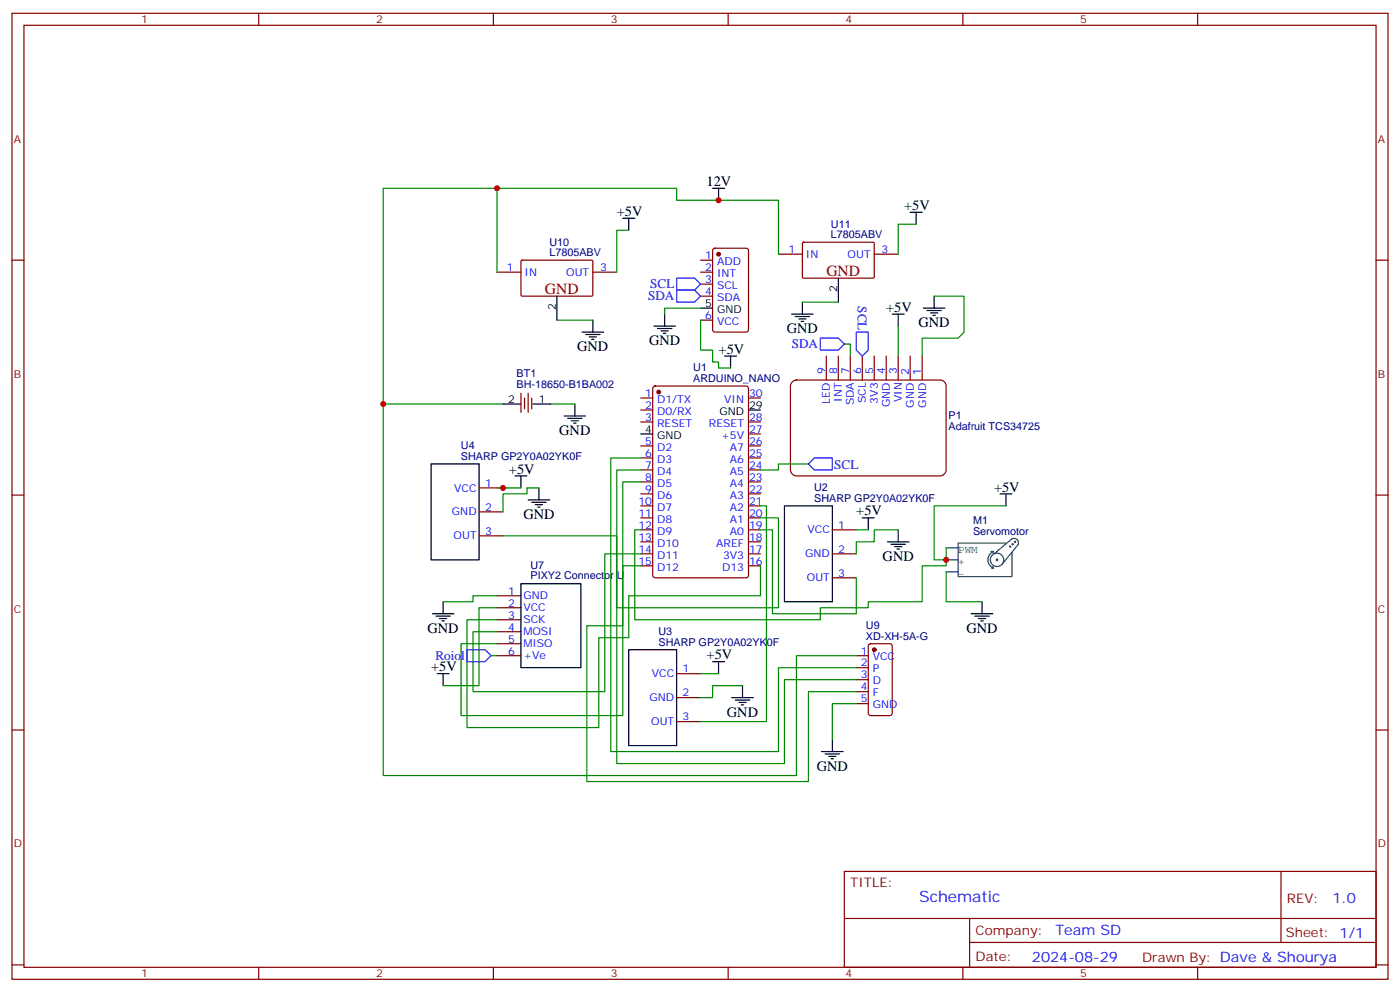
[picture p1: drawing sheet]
<svg xmlns="http://www.w3.org/2000/svg" width="412mm" height="292mm" viewBox="0 0 412 292" stroke-linecap="round" stroke-linejoin="round" font-family="sans-serif">
<g fill="none" stroke="#870000" stroke-width=".35">
<path d="M3.5 3.9h405.4v284.4h-405.4zM7.1 7.4h398.2v277.3h-398.2zM76.2 3.9v3.5M145.3 3.9v3.5M214.5 3.9v3.5M283.6 3.9v3.5M352.8 3.9v3.5M3.5 76.6h3.6M153.5 76.8l.3-.2h20.7l.1 .3v10.1l-.3 .2-20.7-.1-.1-.3zM206.4 76.6h3.5M210.1 73.3l.5-.2h9.2l.6 .4 .1 23.5-.5 .7-9.4 .1-.6-.5-.1-23.5zM229.3 74.8h7.1"/>
<path d="M236.4 71.5l.3-.2h20.7l.1 .3v10.1l-.3 .2-20.7-.1-.1-.3zM257.5 74.8h7.1M405.3 76.6h3.6M146.4 80.1h7.1M174.6 80.1h7.1M206.4 94.2h3.5M206.4 87.2h3.5M206.4 83.6h3.5M206.4 80.1h3.5M153.5 115.7v5.7M154.5 117.2v3.1M155.6 115.7v5.7"/>
<path d="M156.6 117.2v3.1M188.7 117.2h3.6M192.5 113.8l.5-.2h26.8l.6 .5 .1 55.3-.5 .6-27 .1-.7-.5v-55.3zM220.5 117.2h3.5M233.4 112.4l1.2-.5h42.3a1.76 1.76 0 0 1 1.8 1.7v24.7a1.89 1.89 0 0 1-1.8 1.8h-42.3a1.89 1.89 0 0 1-1.8-1.8v-24.7zM243.4 104.8v7.1M246.9 104.8v7.1M250.5 104.8v7.1M254 104.8v7.1M257.5 104.8v7.1M261.1 104.8v7.1M264.6 104.8v7.1"/>
<path d="M268.1 104.8v7.1M271.6 104.8v7.1M188.7 120.7h3.6M188.7 124.2h3.6M188.7 131.3h3.6M188.7 134.8h3.6M188.7 138.3h3.6M220.5 124.2h3.5M220.5 131.3h3.5M220.5 134.8h3.5M220.5 138.3h3.5M220.5 127.7h3.5"/>
<path d="M3.5 145.7h3.6M141.1 143.6h7.1M141.1 150.7h7.1M141.1 157.7h7.1M188.7 141.9h3.6M188.7 145.4h3.6M188.7 148.9h3.6M188.7 152.4h3.6M188.7 156h3.6M188.7 159.5h3.6M220.5 141.9h3.5M220.5 145.4h3.5"/>
<path d="M220.5 148.9h3.5M220.5 152.4h3.5M220.5 156h3.5M220.5 159.5h3.5M245.2 156h7M405.3 145.7h3.6M146.4 175.4h7.1M146.4 178.9h7.1M188.7 163h3.6M188.7 166.5h3.6M220.5 163h3.5M220.5 166.5h3.5"/>
<path d="M245.2 163h7M245.2 170.1h7M146.4 182.4h7.1M146.4 185.9h7.1M146.4 189.5h7.1M146.4 193h7.1M199.3 198.3h7.1M252.2 193h3.6M252.2 196.5h3.6M256 189.7l.5-.2h5.6l.7 .4v20l-.4 .7h-5.9l-.7-.4v-20zM3.5 214.9h3.6M199.3 205.4h7.1"/>
<path d="M199.3 212.4h7.1M252.2 200.1h3.6M252.2 203.6h3.6M252.2 207.1h3.6M405.3 214.9h3.6M248.7 256.5h156.6v28.2h-156.6zM377.3 256.5v20.9M248.7 270.4h156.5M285.6 277.4h119.6M285.6 270.4v14.1M3.5 284h3.6M76.2 284.7v3.6"/>
<path d="M145.3 284.7v3.6M214.5 284.7v3.6M283.6 284.7v3.6M352.8 284.7v3.6M405.3 284h3.6"/>
</g>
<g fill="#870000" stroke="#870000" stroke-width=".35">
<circle cx="194" cy="115.4" r=".53"/>
<circle cx="211.7" cy="74.8" r=".53"/>
<circle cx="257.5" cy="191.2" r=".53"/>
</g>
<g fill="none" stroke="#000" stroke-width=".35">
<path d="M209.9 55.4h3.5M211.7 55.4v3.5M183.4 64.2h3.6M185.2 64.2v3.6M268.1 62.5h3.5M269.9 62.5v3.5M164 87.2v7M171.4 97.8h6.4M172.5 98.5h4.2M173.6 99.2h2.1M174.3 99.9h.7M174.6 94.2v3.6"/>
<path d="M192.6 96h6.4M193.7 96.7h4.2M194.7 97.4h2.1M195.4 98.1h.7M195.8 92.5v3.5M206.4 90.7h3.5M233.2 92.5h6.3M234.2 93.2h4.3M235.3 93.9h2.1M236 94.6h.7M236.4 88.9v3.6M246.9 81.9v7"/>
<path d="M262.8 92.5h3.5M264.6 92.5v3.5M272 90.7h6.3M273 91.4h4.3M274.1 92.1h2.1M274.8 92.8h.7M275.2 87.2v3.5M148.2 118.9h5.3M157 118.9h5.3M169.3 118.9v3.5M213.4 104.8h3.6M215.2 104.8v3.5"/>
<path d="M127 136.6h14.1v28.2h-14.1zM166.2 122.4h6.3M167.2 123.2h4.2M168.3 123.9h2.1M169 124.6h.7M188.7 127.7h3.6M220.5 120.7h3.5M151.7 140.1h3.5M153.5 140.1v3.5M155.6 147.1h6.3M156.6 147.8h4.3M157.7 148.6h2.1"/>
<path d="M158.4 149.3h.7M158.7 143.6v3.5M231.1 148.9h14.1v28.2h-14.1zM254 152.4h3.5M255.8 152.4v3.6M261.4 159.5h6.4M264.6 156v3.5M294.6 145.4h3.5M296.3 145.4v3.5M130.5 177.1v3.6M153.5 171.8h17.6v24.7h-17.6zM262.5 160.2h4.2"/>
<path d="M263.5 160.9h2.1M264.2 161.6h.7M289.3 177.1v3.6M127.4 180.7h6.3M128.4 181.4h4.2M128.8 198.3h3.5M129.5 182.1h2.1M130.2 182.8h.7M130.5 198.3v3.5M185.2 191.2h14.1v28.3h-14.1zM209.9 194.8h3.5M211.7 194.8v3.5"/>
<path d="M286.1 180.7h6.4M287.2 181.4h4.2M288.2 182.1h2.1M288.9 182.8h.7M215.5 205.4h6.4M216.6 206.1h4.2M217.7 206.8h2.1M218.4 207.5h.7M218.7 201.8v3.6M245.2 217.7v3.5M242 221.2h6.4M243.1 221.9h4.2"/>
<path d="M244.1 222.6h2.1M244.8 223.3h.7"/>
</g>
<g fill="none" stroke="#0a4f63" stroke-width=".35">
<path d="M296.3 159.8h-14.1v9.9h15.9v-7M299.2 159.5l-.2-.2-.2 .2 .3 .1M278.7 161.3h3.5M278.7 164.8h3.5M278.7 168.3h3.5M291.9 162.3h.7M292.1 167.3h.5M292.5 166.7l.1 .6M292.6 162.3l-.1 .5M292.6 162.3a2.68 2.68 0 0 0-1.6 2.5 2.68 2.68 0 0 0 1.6 2.4M292.8 163l5.3-4.4a1.31 1.31 0 0 1 1.5 .3 1.31 1.31 0 0 1 .3 1.5l-4.8 5.8M293.9 164.8l-.2-.3-.3 .3 .5 .1"/>
<path d="M295.7 164.8a1.98 1.98 0 0 0-3-1.7 1.98 1.98 0 0 0-.1 3.3 1.98 1.98 0 0 0 3.1-1.4M297.7 160.9l-.1-.2-.2 .2 .3 .1M298.4 160.2l-.1-.2-.2 .2 .3 .1"/>
</g>
<path d="M199.3 81.9h5.3l1.8 1.7-1.8 1.8h-5.3zM199.3 85.4h5.3l1.8 1.8-1.8 1.7h-5.3zM241.7 99.5h5.2l1.8 1.8-1.8 1.7h-5.2zM252.2 97.8h3.6v5.2l-1.8 1.8-1.8-1.8zM238.1 136.6l1.8-1.8h5.3v3.5h-5.3zM137.6 191.2h5.3l1.7 1.8-1.7 1.8h-5.3z" fill="none" stroke="#00f" stroke-width=".35"/>
<g fill="none" stroke="#008700" stroke-width=".35">
<path d="M146.4 55.4v24.7M185.2 67.8h-3.5v12.3M229.3 74.8v-15.9h-30v-3.5h-86.4v172.9h121.7v-35.3h17.6M269.9 66h-5.3v8.8M164 94.2h10.6M206.4 94.2v8.8h3.5v3.6h1.8v1.7h3.5M206.4 90.7h-10.6v1.8M236.4 88.9h10.5M264.6 96v8.8M275.2 87.2h8.8v10.6l-1.8 1.7h-10.6v5.3M112.9 118.9h35.3M162.3 118.9h7"/>
<path d="M248.7 101.3h1.8v3.5M188.7 134.8h-8.8v86.4h49.4v-24.7h22.9M188.7 138.3h-7v86.5h49.4v-24.7h21.1M238.1 136.6h-8.8v1.7h-5.3M146.4 143.6h7.1M158.7 143.6h-3.5v1.8h-7v5.3M188.7 156h-1.7v26.4h54.7v-3.5h14.1v-1.8h15.8v-10.6h7.1v-5.2M188.7 141.9h-5.3v42.3h-10.5v45.8h65.2v-26.4h14.1M224 156h3.5v24.7h24.7v-10.6M224 152.4h5.3v26.5h-47.6v-21.2h-33.5M224 148.9h1.8v63.5h-19.4M252.2 156h3.6"/>
<path d="M264.6 156h-7.1v3.5h-5.3v3.5M296.3 148.9h-21.1v15.9h3.5M146.4 175.4h-7.1v1.7h-8.8M146.4 178.9h-5.3v22.9h-10.6M188.7 163h-10.5v40.6h-38.9v-17.7h7.1M188.7 166.5h-5.3v44.1h-47.6v-21.1h10.6M224 166.5v8.9h-38.8v12.3h-8.8v26.5h-38.8v-31.8h8.8M278.7 168.3v8.8h10.6M144.6 193h1.8M206.4 198.3h5.3M218.7 201.8h-8.8v3.6h-3.5M252.2 207.1h-7v10.6"/>
</g>
<g fill="#c00">
<circle cx="148.2" cy="143.6" r=".88"/>
<circle cx="146.4" cy="55.4" r=".88"/>
<circle cx="211.7" cy="58.9" r=".88"/>
<circle cx="278.7" cy="164.8" r=".88"/>
<circle cx="112.9" cy="118.9" r=".88"/>
</g>
<g font-size="4.6" fill="#800">
<text x="243.4" y="81.2">GND</text>
<text x="160.5" y="86.5">GND</text>
</g>
<text font-size="4.6" fill="#00f" x="270.8" y="265.5">Schematic</text>
<g font-size="4.2">
<text x="208.1" y="54.7">12V</text>
<text x="181.7" y="63.5">+5V</text>
<text x="266.3" y="61.8">+5V</text>
<text x="261.1" y="91.8">+5V</text>
<text x="191.2" y="101.6">GND</text>
<text x="231.8" y="98.1">GND</text>
<text x="270.6" y="96.3">GND</text>
<text x="170" y="103.4">GND</text>
<text x="211.7" y="104.1">+5V</text>
<text x="164.7" y="128.1">GND</text>
<text x="149.9" y="139.4">+5V</text>
<text x="292.8" y="144.7">+5V</text>
<text x="154.2" y="152.8">GND</text>
<text x="252.2" y="151.7">+5V</text>
<text x="260" y="165.1">GND</text>
<text x="125.9" y="186.3">GND</text>
<text x="284.7" y="186.3">GND</text>
<text x="127" y="197.6">+5V</text>
<text x="208.1" y="194.1">+5V</text>
<text x="214.1" y="211">GND</text>
<text x="240.6" y="226.9">GND</text>
</g>
<g font-size="4.2" fill="#00f">
<text x="392.5" y="265.8">1.0</text>
<text x="310.9" y="275.3">Team SD</text>
<text x="304" y="283.1">2024-08-29</text>
</g>
<g font-size="3.9" fill="#00f">
<text x="190.9" y="88.4">SDA</text>
<text x="191.6" y="84.9">SCL</text>
<text x="252.7" y="90.1" transform="rotate(90 252.7 90.1)">SCL</text>
<text x="233.2" y="102.4">SDA</text>
<text x="245.8" y="137.9">SCL</text>
<text x="128.3" y="194.3">Roiol</text>
</g>
<g font-size="3.9" fill="#800">
<text x="250.5" y="261.1">TITLE:</text>
<text x="379.1" y="265.8">REV:</text>
<text x="287.4" y="275.3">Company:</text>
<text x="378.7" y="275.9">Sheet: 1/1</text>
<text x="287.4" y="283">Date:</text>
<text x="336.4" y="283.1">Drawn By: Dave &amp; Shourya</text>
</g>
<g font-size="3.2" fill="#800">
<text x="41.6" y="6.9">1</text>
<text x="110.8" y="6.9">2</text>
<text x="179.9" y="6.9">3</text>
<text x="249.1" y="6.9">4</text>
<text x="318.2" y="6.9">5</text>
<text x="4.1" y="42">A</text>
<text x="405.9" y="42">A</text>
<text x="4.1" y="111.2">B</text>
<text x="405.9" y="111.2">B</text>
<text x="4.1" y="180.3">C</text>
<text x="405.9" y="180.3">C</text>
<text x="4.1" y="249.4">D</text>
<text x="405.9" y="249.4">D</text>
<text x="41.6" y="287.7">1</text>
<text x="110.8" y="287.7">2</text>
<text x="179.9" y="287.7">3</text>
<text x="249.1" y="287.7">4</text>
<text x="318.2" y="287.7">5</text>
</g>
<g font-size="3.2" fill="#000080">
<text x="244.8" y="70">L7805ABV</text>
<text x="244.8" y="67">U11</text>
<text x="161.9" y="75.3">L7805ABV</text>
<text x="161.9" y="72.3">U10</text>
<text x="152.2" y="110.9">BT1</text>
<text x="204.2" y="112.6">ARDUINO_NANO</text>
<text x="204.2" y="109.3">U1</text>
<text x="152.2" y="114.1">BH-18650-B1BA002</text>
<text x="279.4" y="123.3">P1</text>
<text x="279.4" y="126.5">Adafruit TCS34725</text>
<text x="135.8" y="135.5">SHARP GP2Y0A02YK0F</text>
<text x="135.8" y="132.2">U4</text>
<text x="239.8" y="147.8">SHARP GP2Y0A02YK0F</text>
<text x="239.8" y="144.6">U2</text>
<text x="286.6" y="154.4">M1</text>
<text x="286.6" y="157.4">Servomotor</text>
<text x="156.3" y="167.3">U7</text>
<text x="156.3" y="170.6">PIXY2 Connector U</text>
<text x="255.1" y="185.2">U9</text>
<text x="194" y="190.2">SHARP GP2Y0A02YK0F</text>
<text x="194" y="186.9">U3</text>
<text x="255.1" y="188.3">XD-XH-5A-G</text>
</g>
<g font-size="3.2" fill="#00f">
<text x="207.7" y="76.2">1</text>
<text x="211.2" y="78">ADD</text>
<text x="232.2" y="74.5">1</text>
<text x="237.4" y="75.9">IN</text>
<text x="249.7" y="75.9">OUT</text>
<text x="259.6" y="74.5">3</text>
<text x="149.3" y="79.8">1</text>
<text x="154.5" y="81.2">IN</text>
<text x="166.8" y="81.2">OUT</text>
<text x="176.7" y="79.8">3</text>
<text x="207.7" y="83.3">3</text>
<text x="207.7" y="79.8">2</text>
<text x="211.2" y="81.5">INT</text>
<text x="207.7" y="86.8">4</text>
<text x="211.2" y="88.6">SDA</text>
<text x="211.2" y="85.1">SCL</text>
<text x="207.7" y="93.9">6</text>
<text x="211.2" y="95.6">VCC</text>
<text x="243.1" y="110.1" transform="rotate(-90 243.1 110.1)">9</text>
<text x="246.6" y="110.1" transform="rotate(-90 246.6 110.1)">8</text>
<text x="250.1" y="110.1" transform="rotate(-90 250.1 110.1)">7</text>
<text x="253.6" y="110.1" transform="rotate(-90 253.6 110.1)">6</text>
<text x="257.2" y="110.1" transform="rotate(-90 257.2 110.1)">5</text>
<text x="260.7" y="110.1" transform="rotate(-90 260.7 110.1)">4</text>
<text x="264.2" y="110.1" transform="rotate(-90 264.2 110.1)">3</text>
<text x="267.8" y="110.2" transform="rotate(-90 267.8 110.2)">2</text>
<text x="271.3" y="110.2" transform="rotate(-90 271.3 110.2)">1</text>
<text x="190.1" y="116.8">1</text>
<text x="193.6" y="118.6">D1/TX</text>
<text x="213.3" y="118.6">VIN</text>
<text x="220.7" y="116.8">30</text>
<text x="244.5" y="118.8" transform="rotate(-90 244.5 118.8)">LED</text>
<text x="248" y="118.2" transform="rotate(-90 248 118.2)">INT</text>
<text x="251.5" y="119.4" transform="rotate(-90 251.5 119.4)">SDA</text>
<text x="255.1" y="118.7" transform="rotate(-90 255.1 118.7)">SCL</text>
<text x="258.6" y="118.8" transform="rotate(-90 258.6 118.8)">3V3</text>
<text x="262.1" y="119.8" transform="rotate(-90 262.1 119.8)">GND</text>
<text x="265.6" y="118.4" transform="rotate(-90 265.6 118.4)">VIN</text>
<text x="269.2" y="120" transform="rotate(-90 269.2 120)">GND</text>
<text x="272.8" y="120" transform="rotate(-90 272.8 120)">GND</text>
<text x="190.1" y="120.3">2</text>
<text x="190.1" y="123.9">3</text>
<text x="193.6" y="122.1">D0/RX</text>
<text x="193.6" y="125.6">RESET</text>
<text x="208.8" y="125.6">RESET</text>
<text x="220.7" y="123.9">28</text>
<text x="190.1" y="130.9">5</text>
<text x="212.4" y="129.2">+5V</text>
<text x="220.7" y="130.9">26</text>
<text x="220.7" y="127.4">27</text>
<text x="190.1" y="134.4">6</text>
<text x="190.1" y="138">7</text>
<text x="193.6" y="132.7">D2</text>
<text x="193.6" y="136.2">D3</text>
<text x="215" y="136.2">A6</text>
<text x="215" y="132.7">A7</text>
<text x="220.7" y="138">24</text>
<text x="220.7" y="134.4">25</text>
<text x="142.9" y="143.3">1</text>
<text x="190.1" y="141.5">8</text>
<text x="193.6" y="139.7">D4</text>
<text x="193.6" y="143.3">D5</text>
<text x="215" y="143.3">A4</text>
<text x="215" y="139.7">A5</text>
<text x="220.7" y="141.5">23</text>
<text x="133.8" y="144.7">VCC</text>
<text x="188.1" y="148.6">10</text>
<text x="190.1" y="145">9</text>
<text x="193.6" y="146.8">D6</text>
<text x="215" y="146.8">A3</text>
<text x="220.7" y="148.6">21</text>
<text x="220.7" y="145">22</text>
<text x="133.1" y="151.7">GND</text>
<text x="142.9" y="150.3">2</text>
<text x="188.1" y="152.1">11</text>
<text x="188.1" y="155.6">12</text>
<text x="193.6" y="150.3">D7</text>
<text x="193.6" y="153.8">D8</text>
<text x="215" y="153.8">A1</text>
<text x="215" y="150.3">A2</text>
<text x="220.7" y="155.6">19</text>
<text x="220.7" y="152.1">20</text>
<text x="246.9" y="155.6">1</text>
<text x="133.6" y="158.8">OUT</text>
<text x="142.9" y="157.4">3</text>
<text x="188.1" y="159.1">13</text>
<text x="193.6" y="157.4">D9</text>
<text x="193.6" y="160.9">D10</text>
<text x="211" y="160.9">AREF</text>
<text x="215" y="157.4">A0</text>
<text x="220.7" y="159.1">18</text>
<text x="237.9" y="157">VCC</text>
<text x="188.1" y="162.7">14</text>
<text x="188.1" y="166.2">15</text>
<text x="193.6" y="164.4">D11</text>
<text x="193.6" y="168">D12</text>
<text x="212.7" y="168">D13</text>
<text x="213" y="164.4">3V3</text>
<text x="220.7" y="166.2">16</text>
<text x="220.7" y="162.7">17</text>
<text x="237.2" y="164.1">GND</text>
<text x="246.9" y="162.7">2</text>
<text x="237.7" y="171.1">OUT</text>
<text x="246.9" y="169.7">3</text>
<text x="149.7" y="175">1</text>
<text x="149.7" y="178.5">2</text>
<text x="154.2" y="176.4">GND</text>
<text x="154.2" y="180">VCC</text>
<text x="149.7" y="182.1">3</text>
<text x="149.7" y="185.6">4</text>
<text x="154.2" y="183.5">SCK</text>
<text x="149.7" y="189.1">5</text>
<text x="154.2" y="187">MOSI</text>
<text x="154.2" y="190.5">MISO</text>
<text x="149.7" y="192.7">6</text>
<text x="154.2" y="194.1">+Ve</text>
<text x="201.1" y="197.9">1</text>
<text x="253.6" y="192.7">1</text>
<text x="253.6" y="196.2">2</text>
<text x="257.1" y="194.4">VCC</text>
<text x="257.1" y="197.9">P</text>
<text x="192" y="199.4">VCC</text>
<text x="253.6" y="199.7">3</text>
<text x="253.6" y="203.2">4</text>
<text x="257.1" y="201.5">D</text>
<text x="191.3" y="206.4">GND</text>
<text x="201.1" y="205">2</text>
<text x="253.6" y="206.8">5</text>
<text x="257.1" y="205">F</text>
<text x="257.1" y="208.5">GND</text>
<text x="191.8" y="213.5">OUT</text>
<text x="201.1" y="212.1">3</text>
</g>
<g font-size="3.2">
<text x="246.6" y="86" transform="rotate(-90 246.6 86)">2</text>
<text x="163.7" y="91.3" transform="rotate(-90 163.7 91.3)">2</text>
<text x="207.7" y="90.3">5</text>
<text x="211.2" y="92.1">GND</text>
<text x="149.7" y="118.6">2</text>
<text x="158.7" y="118.6">1</text>
<text x="211.9" y="122.1">GND</text>
<text x="220.7" y="120.3">29</text>
<text x="190.1" y="127.4">4</text>
<text x="193.6" y="129.2">GND</text>
</g>
<g font-size="3.2" fill="#146478">
<text x="282.3" y="162.8">PWM</text>
<text x="282.3" y="166.3">+</text>
<text x="282.3" y="169.8">-</text>
</g>
</svg>
